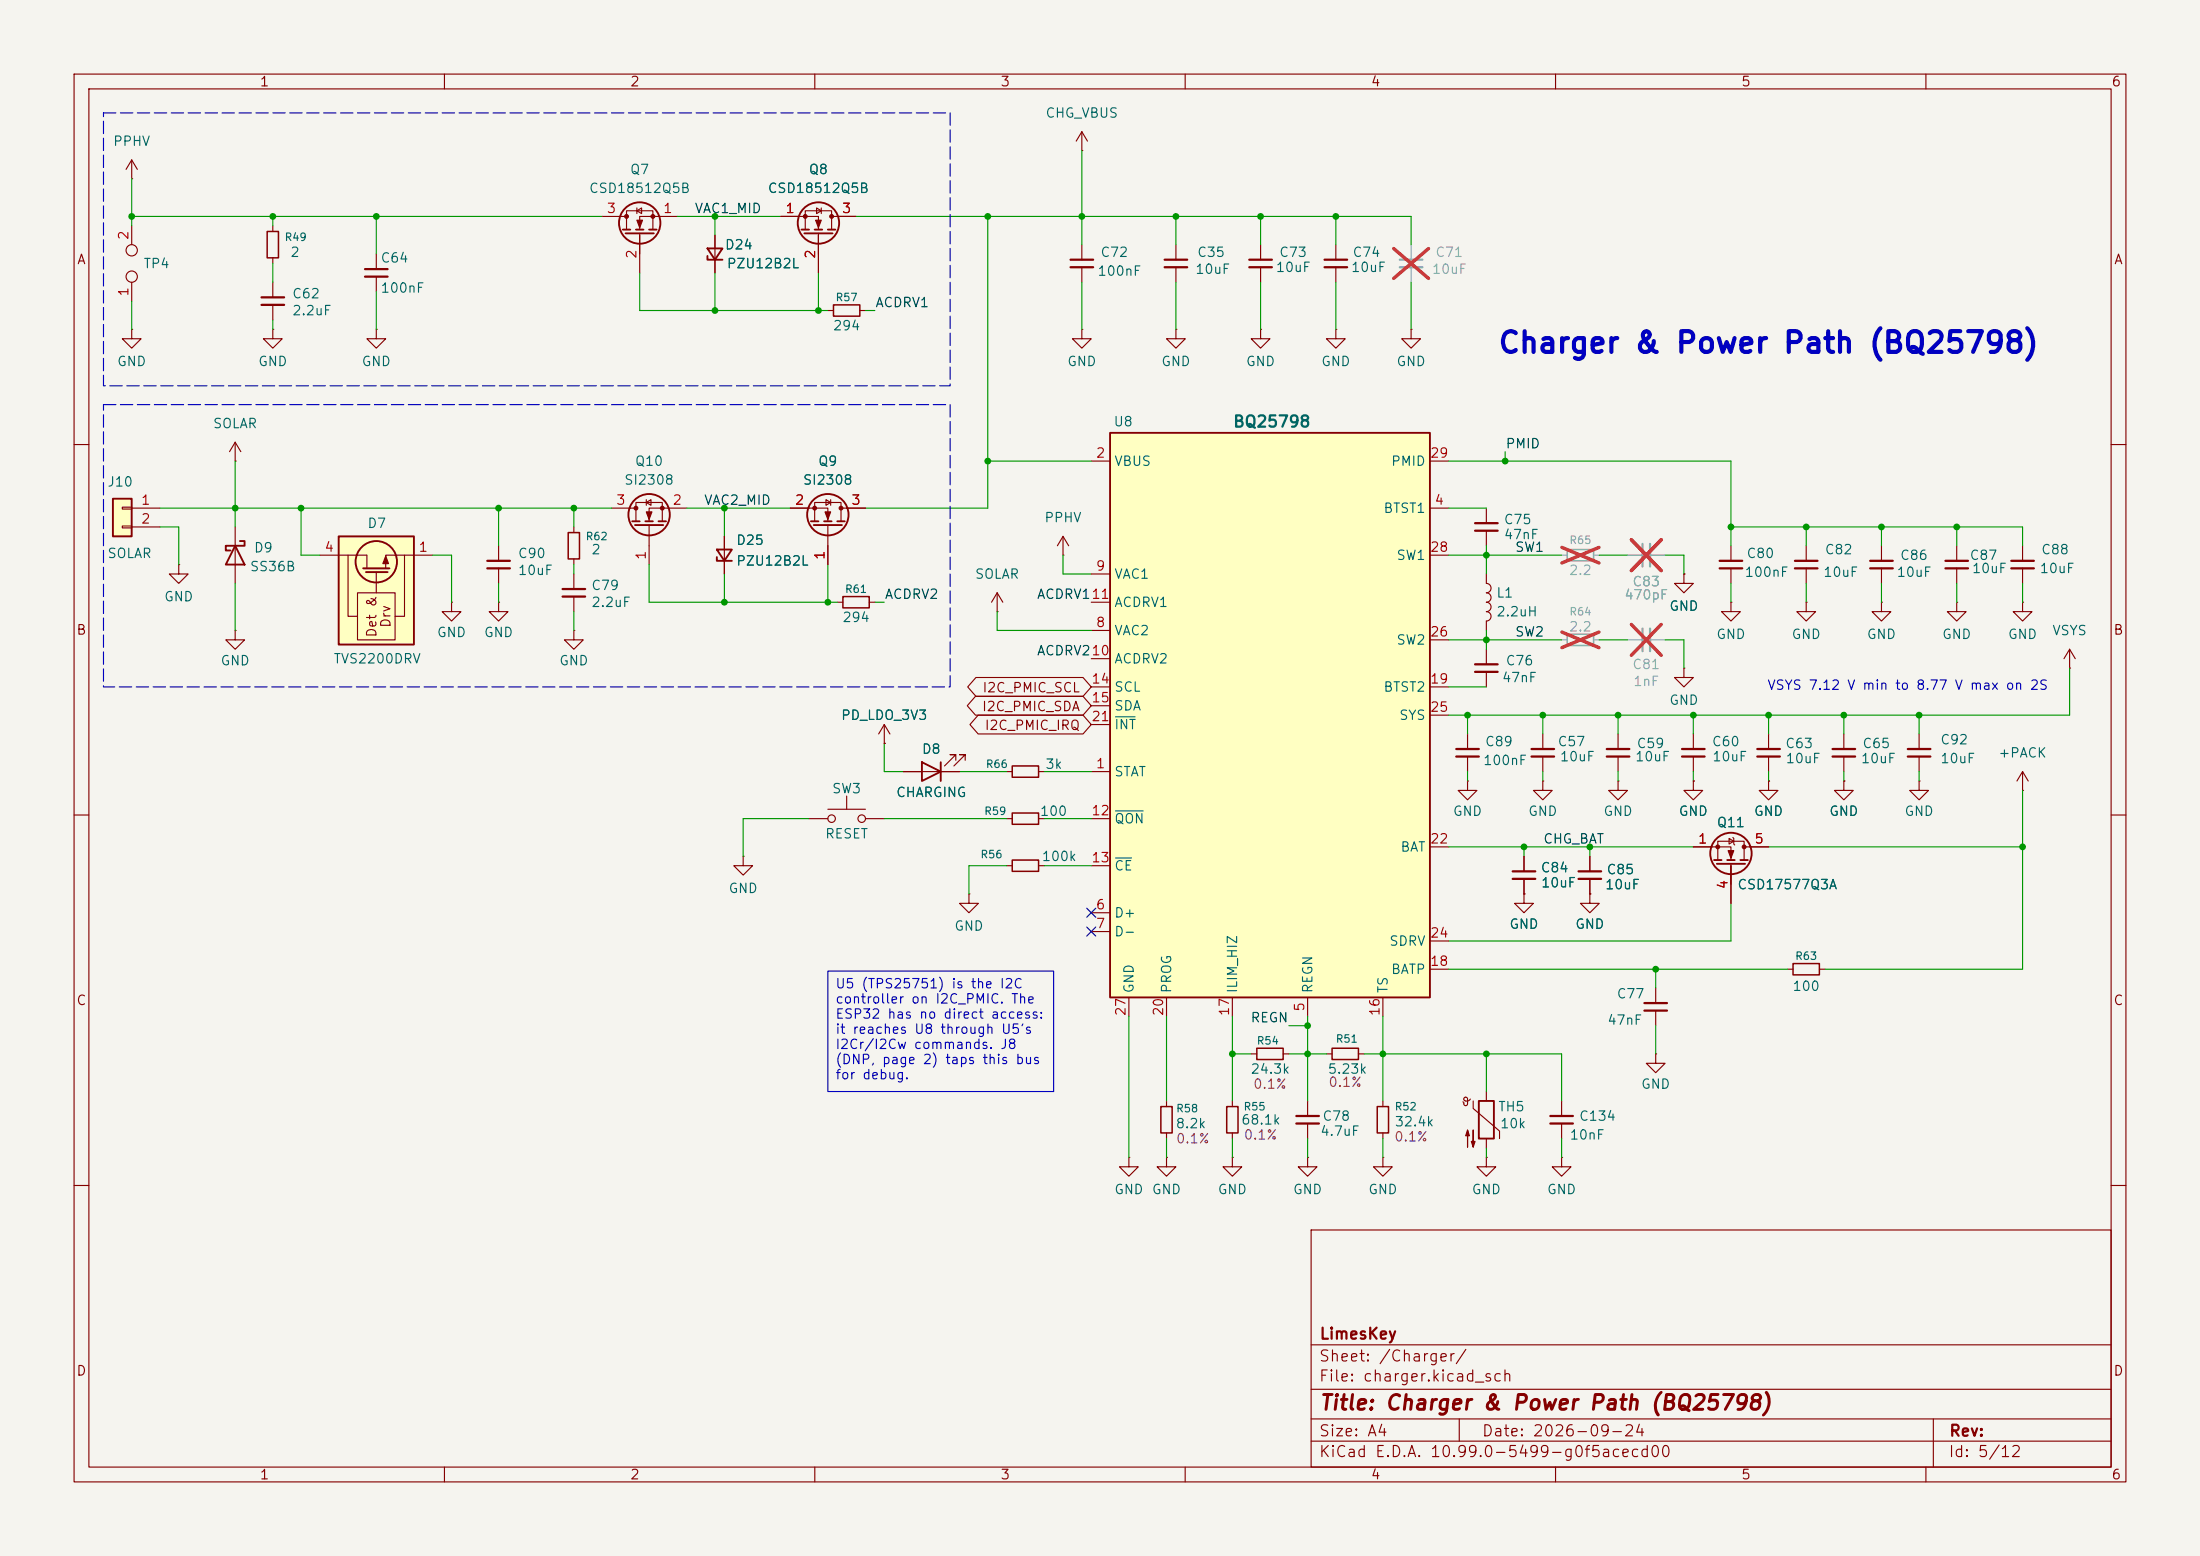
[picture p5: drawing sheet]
<svg xmlns="http://www.w3.org/2000/svg" width="297mm" height="210mm" viewBox="0 0 297 210" stroke-linecap="round" stroke-linejoin="round" font-family="sans-serif">
<path d="M0 0h297v210h-297z" fill="#f5f4ef" stroke="#f5f4ef" stroke-width=".14"/>
<g fill="none" stroke="#840000" stroke-width=".15">
<path d="M10 10h277v190h-277zM12 12h273v186h-273zM60 10v2M110 10v2M146 17.8l-.7 1.3M146 17.8l.8 1.3M146 17.8v2.5M160 10v2M210 10v2M260 10v2M146 20.3h.1M158.7 44.5v1.2h1.3l-1.3 1.3-1.2-1.3h1.2"/>
<path d="M158.7 44.5h.1M10 60h2M106.7 68.6h5.1v1.8M110 70.4v-2.6h3.5v2.6M111.5 67.4l.6 .4-.6 .4zM111.8 70.9v5.3M112.1 67.4v.8M113.5 68.6h3.3M200.7 77.5v1.2a.64 .64 0 0 1 .6 .7 .64 .64 0 0 1-.6 .6 .64 .64 0 0 1 .6 .6 .64 .64 0 0 1-.6 .7 .64 .64 0 0 1 .6 .6 .64 .64 0 0 1-.6 .7 .64 .64 0 0 1 .6 .6 .64 .64 0 0 1-.6 .6v1.3M243.8 73.7v2M243.8 76.7v2M285 60h2"/>
<path d="M113 81.3h.8M117.3 81.3h.8M198.1 99.1v2M200.7 87.6v2.1M200.7 90.7v2M208.3 99.1v2M233.7 81.3v1.3h1.2l-1.2 1.2-1.3-1.2h1.3M233.7 81.3h.1M243.8 81.3v1.3h1.3l-1.3 1.2-1.2-1.2h1.2M243.8 81.3h.1M264.2 81.3v1.3h1.2l-1.2 1.2-1.3-1.2h1.3M264.2 81.3h.1"/>
<path d="M10 110h2M135.9 116.8h.8M140.2 116.8h.8M198.1 102.1v2M208.3 105.4v1.3h1.2l-1.2 1.3-1.3-1.3h1.3M208.3 105.4h.1M208.3 102.1v2M228.6 105.4v1.3h1.3l-1.3 1.3-1.3-1.3h1.3M228.6 105.4h.1M285 110h2M214.6 120.7v1.2h1.3l-1.3 1.3-1.2-1.3h1.2M214.6 120.7h.1"/>
<path d="M157.5 156.2v1.3h1.2l-1.2 1.3-1.3-1.3h1.3M157.5 156.2h.1M186.7 148.6v.8M186.7 152.9v.8M210.8 148.6v2M210.8 151.6v2.1M223.5 142.2v1.3h1.3l-1.3 1.3-1.3-1.3h1.3M223.5 142.2h.1M10 160h2M177 166h108v32h-108zM285 160h2M60 198v2"/>
<path d="M110 198v2M160 198v2M177 194.5h108M177 191.5h108M177 187.5h108M177 181.5h108M197 191.5v3M210 198v2M260 198v2M261 191.5v6.5"/>
</g>
<path d="M113.8 80.5h3.5v1.5h-3.5zM136.7 116.1h3.5v1.5h-3.5zM185.9 149.4h1.6v3.5h-1.6z" fill="none" stroke="#840000" stroke-width=".2"/>
<path d="M189 36.1h3M189 35.1h3M221.7 84.8v3.1M222.8 84.8v3.1" fill="none" stroke="#9c9b98" stroke-width=".3"/>
<path d="M190.5 33v2.1M190.5 36.1v2M219.7 86.4h2M222.8 86.4h2" fill="none" stroke="#9c9b98" stroke-width=".15"/>
<path d="M188.1 33.5l4.8 4.1M192.9 33.5l-4.8 4.1M220.2 84.3l4.1 4.1M224.3 84.3l-4.1 4.1" fill="none" stroke="#e12e31" stroke-width=".46"/>
<path d="M242.3 76.7h3.1M242.3 75.7h3.1M199.1 89.7h3.1M199.1 90.7h3.1M196.6 101.1h3M196.6 102.1h3M206.8 101.1h3M206.8 102.1h3M209.3 150.6h3M209.3 151.6h3" fill="none" stroke="#840000" stroke-width=".3"/>
<g fill="none" stroke="#840000" stroke-width=".25">
<path d="M109.5 70.4h1M109.9 70.9h3.8M111.3 70.4h1M113 70.4h1"/>
<circle cx="111.8" cy="69.5" r="2.79"/>
</g>
<g fill="#840000" stroke="#840000" stroke-width=".15">
<path d="M111.4 69.1h.7l-.3 1z"/>
<circle cx="113.5" cy="68.6" r=".25"/>
<circle cx="110" cy="68.6" r=".25"/>
</g>
<path d="M15.2 67.3h2.6v5.1h-2.6z" fill="#ffffc2"/>
<g fill="none" stroke="#840000" stroke-width=".25">
<path d="M84.1 31h1M84.5 31.5h3.8M85.9 31h1M87.6 31h1M95.5 34.5v.6h2M95.5 33.5h2l-1 1.6zM108.2 31h1M108.6 31.5h3.8M110 31h1M111.8 31h1M15.2 67.3h2.6v5.1h-2.6zM85.3 70.4h1.1"/>
<path d="M85.7 70.9h3.8M87.1 70.4h1M88.9 70.4h1M96.8 75.2v.5h2M96.8 74.2h2l-1 1.5zM199.6 148.6h2.1v5.1h-2.1z"/>
<circle cx="86.4" cy="30.1" r="2.79"/>
<circle cx="110.5" cy="30.1" r="2.79"/>
<circle cx="87.6" cy="69.5" r="2.79"/>
</g>
<g fill="none" stroke="#840000" stroke-width=".15">
<path d="M17.8 24.1h.1M17.8 21.6l-.8 1.3M17.8 21.6l.7 1.3M17.8 21.6v2.5M17.8 30.5v2.5M17.8 38.1v2.5M50.8 34.3v2M50.8 37.3v2.1M81.3 29.2h3.3M84.6 31v-2.6h3.5v2.6M86 28.4l.6-.3v.7zM86 28.1v.7"/>
<path d="M86.4 31.5v5.3M91.4 29.2h-5v1.8M96.5 31.8v5M105.4 29.2h5.1v1.8M108.7 31v-2.6h3.6v2.6M110.2 28.1l.7 .3-.7 .4zM110.5 31.5v5.3M110.9 28.1v.7M112.3 29.2h3.3M158.7 33v2.1M158.7 36.1v2M180.3 33v2.1"/>
<path d="M180.3 36.1v2M17.8 44.5v1.2h1.2l-1.2 1.3-1.3-1.3h1.3M17.8 44.5h.1M31.7 59.7l-.7 1.3M31.7 59.7l.8 1.3M31.7 59.7v2.5M50.8 44.5v1.2h1.3l-1.3 1.3-1.3-1.3h1.3M50.8 44.5h.1M111.8 41.9h.7M116.1 41.9h.7M146 44.5v1.2h1.3l-1.3 1.3-1.2-1.3h1.2M146 44.5h.1"/>
<path d="M180.3 44.5v1.2h1.3l-1.3 1.3-1.2-1.3h1.2M180.3 44.5h.1M16.5 68.5h1.3v.2h-1.3zM16.5 71h1.3v.2h-1.3zM17.8 68.6h3.8M17.8 71.1h3.8M24.1 76.2v1.3h1.3l-1.3 1.2-1.2-1.2h1.2M24.1 76.2h.1M31.7 62.2h.1M67.3 73.7v2M67.3 76.7v2M77.5 71.1v.8"/>
<path d="M77.5 75.4v.8M77.5 77.5v2M82.5 68.6h3.4M85.9 70.4v-2.6h3.5v2.6M87.2 67.8l.7-.4v.8zM87.2 67.4v.8M87.6 70.9v5.3M92.7 68.6h-5.1v1.8M97.8 72.4v5.1M200.7 68.6v2M200.7 71.6v2.1M227.3 77.5v1.2h1.3l-1.3 1.3-1.2-1.3h1.2"/>
<path d="M227.3 77.5h.1M233.7 73.7v2M233.7 76.7v2M254 73.7v2M254 76.7v2M273 73.7v2M273 76.7v2M61 81.3v1.3h1.2l-1.2 1.2-1.3-1.2h1.3M61 81.3h.1M67.3 81.3v1.3h1.3l-1.3 1.2-1.3-1.2h1.3M67.3 81.3h.1M77.5 85.1v1.3h1.2l-1.2 1.2-1.3-1.2h1.3"/>
<path d="M77.5 85.1h.1M77.5 80.5v2.1M119.4 97.8l-.8 1.3M119.4 97.8l.7 1.3M119.4 97.8v2.5M134.6 82.6h.1M134.6 80l-.7 1.3M134.6 80l.8 1.3M134.6 80v2.6M218.4 99.1v2M227.3 90.2v1.2h1.3l-1.3 1.3-1.2-1.3h1.2M227.3 90.2h.1"/>
<path d="M228.6 99.1v2M238.8 99.1v2M248.9 99.1v2M273 81.3v1.3h1.3l-1.3 1.2-1.2-1.2h1.2M273 81.3h.1M279.4 90.2h.1M279.4 87.6l-.8 1.3M279.4 87.6l.8 1.3M279.4 87.6v2.6M100.3 115.6v1.2h1.3l-1.3 1.3-1.2-1.3h1.2M100.3 115.6h.1M109.2 110.5h2.6"/>
<path d="M111.8 109.2h5M114.3 107.4v1.8M116.8 110.5h2.6M119.4 100.3h.1M135.9 110.5h.8M140.2 110.5h.8M198.1 105.4v1.3h1.3l-1.3 1.3-1.3-1.3h1.3M198.1 105.4h.1M205.7 115.6v2M205.7 118.6v2.1M218.4 102.1v2M228.6 102.1v2"/>
<path d="M238.8 105.4v1.3h1.2l-1.2 1.3-1.3-1.3h1.3M238.8 105.4h.1M238.8 102.1v2M248.9 105.4v1.3h1.3l-1.3 1.3-1.3-1.3h1.3M248.9 105.4h.1M248.9 102.1v2M259.1 105.4v1.3h1.2l-1.2 1.3-1.3-1.3h1.3M259.1 105.4h.1M273 106.7h.1M273 104.1v2.6M273 104.1l-.7 1.3M273 104.1l.8 1.3"/>
<path d="M130.8 120.7v1.2h1.3l-1.3 1.3-1.3-1.3h1.3M130.8 120.7h.1M241.3 130.8h.8M245.6 130.8h.8M152.4 156.2v1.3h1.3l-1.3 1.3-1.3-1.3h1.3M152.4 156.2h.1M157.5 148.6v.8M157.5 152.9v.8M166.4 148.6v.8M166.4 152.9v.8M168.9 142.2h.8M173.2 142.2h.8"/>
<path d="M176.5 156.2v1.3h1.3l-1.3 1.3-1.2-1.3h1.2M176.5 156.2h.1M176.5 148.6v2M176.5 151.6v2.1M179.1 142.2h.7M183.4 142.2h.7M186.7 156.2v1.3h1.3l-1.3 1.3-1.3-1.3h1.3M186.7 156.2h.1M198.5 148.3a.45 .45 0 0 1-.5 .4 .45 .45 0 0 1-.4-.4l.2-.2 .3 .1v.9l-.2 .1h-.2l-.2-.5M198.9 148.6v1l3.5 3.1v1M200.7 156.2v1.3h1.2l-1.2 1.3-1.3-1.3h1.3M200.7 156.2h.1"/>
<path d="M200.7 147.3v1.3M200.7 153.7v1.2"/>
<circle cx="17.8" cy="33.8" r=".76"/>
<circle cx="17.8" cy="37.3" r=".76"/>
<circle cx="112.3" cy="110.5" r=".51"/>
<circle cx="116.3" cy="110.5" r=".51"/>
</g>
<g fill="none" stroke="#840000" stroke-width=".3">
<path d="M49.3 36.3h3M49.3 37.3h3M157.2 36.1h3.1M157.2 35.1h3.1M178.8 36.1h3.1M178.8 35.1h3.1M65.8 75.7h3M65.8 76.7h3M75.9 79.5h3.1M199.1 70.6h3.1M199.1 71.6h3.1M232.2 75.7h3"/>
<path d="M232.2 76.7h3M252.5 75.7h3M252.5 76.7h3M271.5 75.7h3.1M271.5 76.7h3.1M75.9 80.5h3.1M204.2 118.6h3.1M204.2 117.6h3.1M216.9 102.1h3.1M216.9 101.1h3.1M227.1 102.1h3M227.1 101.1h3"/>
<path d="M237.2 102.1h3.1M237.2 101.1h3.1M247.4 102.1h3M247.4 101.1h3M175 151.6h3.1M175 150.6h3.1"/>
</g>
<path d="M112.5 41.1h3.6v1.6h-3.6zM76.7 71.9h1.5v3.5h-1.5zM136.7 109.7h3.5v1.6h-3.5zM242.1 130h3.5v1.6h-3.5zM156.7 149.4h1.5v3.5h-1.5zM165.6 149.4h1.5v3.5h-1.5zM169.7 141.5h3.5v1.5h-3.5zM179.8 141.5h3.6v1.5h-3.6z" fill="none" stroke="#840000" stroke-width=".2"/>
<g fill="#840000" stroke="#840000" stroke-width=".15">
<path d="M110.1 29.7h.8l-.4 1z"/>
<path d="M198.1 152.5l.3 .8h-.5l.2-.8v2.3z"/>
<path d="M198.9 152.5v2.3l-.3-.7h.5l-.2 .7z"/>
<path d="M87.2 69.1h.8l-.4 1z"/>
<path d="M86 29.7h.7l-.3 1z"/>
<circle cx="112.3" cy="29.2" r=".25"/>
<circle cx="108.7" cy="29.2" r=".25"/>
<circle cx="85.9" cy="68.6" r=".25"/>
<circle cx="89.4" cy="68.6" r=".25"/>
<circle cx="84.6" cy="29.2" r=".25"/>
<circle cx="88.1" cy="29.2" r=".25"/>
</g>
<path d="M149.9 58.4h43.1v76.2h-43.1z" fill="#ffffc2"/>
<path d="M149.9 58.4h43.1v76.2h-43.1z" fill="none" stroke="#840000" stroke-width=".25"/>
<g fill="none" stroke="#840000" stroke-width=".15">
<path d="M170.2 33v2.1M170.2 36.1v2M170.2 44.5v1.2h1.2l-1.2 1.3-1.3-1.3h1.3M170.2 44.5h.1M190.5 44.5v1.2h1.3l-1.3 1.3-1.3-1.3h1.3M190.5 44.5h.1M147.3 62.2h2.6M147.3 77.5h2.6M193 62.2h2.6M193 68.6h2.6M193 74.9h2.6M147.3 85.1h2.6"/>
<path d="M147.3 88.9h2.6M147.3 81.3h2.6M147.3 92.7h2.6M147.3 95.3h2.6M147.3 97.8h2.6M193 92.7h2.6M193 96.5h2.6M193 86.4h2.6M147.3 104.1h2.6M147.3 110.5h2.6M147.3 116.8h2.6M193 114.3h2.6"/>
<path d="M147.3 123.2h2.6M147.3 125.7h2.6M152.4 134.6v2.6M157.5 134.6v2.6M166.4 134.6v2.6M176.5 134.6v2.6M186.7 134.6v2.6M193 130.8h2.6M193 127h2.6"/>
</g>
<path d="M150.6 96.7h2.6M150.6 109.4h3.7M150.6 115.8h2.2" fill="none" stroke="#006464" stroke-width=".15"/>
<path d="M168.7 36.1h3M168.7 35.1h3" fill="none" stroke="#840000" stroke-width=".3"/>
<path d="M45.7 72.4h10.2v14.6h-10.2z" fill="#ffffc2"/>
<g fill="none" stroke="#840000" stroke-width=".25">
<path d="M31.7 73.7l1.3 2.5h-2.5zM32.4 73h.6v.7h-2.5v.6h.6M45.7 72.4h10.2v14.6h-10.2zM49 76.7h3.6M49.4 77.2h2.9M124.5 102.9l2.5 1.2-2.5 1.3zM127 102.9v2.5M231.4 116.1h1M231.8 116.6h3.8M233.2 116.1h1M234.9 116.1h1.1"/>
<circle cx="50.8" cy="75.8" r="2.79"/>
<circle cx="233.7" cy="115.2" r="2.79"/>
</g>
<g fill="none" stroke="#840000" stroke-width=".15">
<path d="M36.8 30.5v.7M36.8 34.8v.8M36.8 38.1v2M96.5 31.8v1.7M96.5 35.1v1.7M105.4 29.2h2.5M110.5 31.8v5M113 29.2h2.6M146 33v2.1M146 36.1v2M36.8 44.5v1.2h1.3l-1.3 1.3-1.2-1.3h1.2M36.8 44.5h.1"/>
<path d="M36.8 41.1v2.1M31.7 71.1v7.6M43.2 74.9h6.3v1.8M47 74.9v8.3h1.3M50.8 77.2v2.8M54.6 74.9v8.3h-1.3M58.4 74.9h-6.3v1.8M97.8 72.4v1.8M97.8 75.7v1.8M106.7 68.6h2.5M111.8 73.7v2.5M114.3 68.6h2.5"/>
<path d="M143.5 74.9h.1M143.5 72.4l-.8 1.3M143.5 72.4l.8 1.3M143.5 72.4v2.5M227.3 77.5h.1M264.2 73.7v2M264.2 76.7v2M31.7 85.1v1.3h1.3l-1.3 1.2-1.2-1.2h1.2M31.7 85.1h.1M48.3 80h5v6.4h-5zM131.7 94h14.5l1.1 1.3-1.1 1.2h-14.5l-1.1-1.2zM131.8 91.4h14.4l1.1 1.3-1.1 1.3h-14.4l-1.2-1.3z"/>
<path d="M132.1 96.5h14.1l1.1 1.3-1.1 1.3h-14.1l-1.2-1.3zM254 81.3v1.3h1.3l-1.3 1.2-1.3-1.2h1.3M254 81.3h.1M259.1 99.1v2M119.4 100.3h.1M121.9 104.1h7.6M129 102.6v-.7h-.7h.7l-1.5 1.5M130.3 102.6v-.7h-.8h.8l-1.5 1.5M135.9 104.1h.8M140.2 104.1h.8M205.7 115.6v2M205.7 118.6v2.1"/>
<path d="M214.6 115.6v2M214.6 118.6v2.1M218.4 105.4v1.3h1.3l-1.3 1.3-1.2-1.3h1.2M218.4 105.4h.1M228.6 114.3h5.1v1.8M228.6 105.4h.1M231.9 116.1v-2.6h3.6v2.6M233.4 113.2l.7 .3-.7 .4zM233.7 116.6v5.3M233.9 113l.2 .2v.7l.1 .1M235.5 114.3h3.3M238.8 105.4h.1"/>
<path d="M248.9 105.4h.1M259.1 102.1v2M205.7 120.7v1.2h1.3l-1.3 1.3-1.2-1.3h1.2M205.7 120.7h.1M214.6 120.7h.1M223.5 133.4v2M223.5 136.4v2M166.4 156.2v1.3h1.2l-1.2 1.3-1.3-1.3h1.3M166.4 156.2h.1M210.8 156.2v1.3h1.3l-1.3 1.3-1.3-1.3h1.3M210.8 156.2h.1"/>
</g>
<g fill="#840000" stroke="#840000" stroke-width=".15">
<path d="M52.1 75.1l.4 1h-.8z"/>
<path d="M233.3 114.8h.8l-.4 1z"/>
<circle cx="235.5" cy="114.3" r=".25"/>
<circle cx="231.9" cy="114.3" r=".25"/>
</g>
<path d="M211.6 74.2h3.5v1.5h-3.5zM211.6 85.6h3.5v1.5h-3.5z" fill="none" stroke="#9c9b98" stroke-width=".2"/>
<path d="M210.8 74.9h.8M215.1 74.9h.8M219.7 74.9h2M222.8 74.9h2M210.8 86.4h.8M215.1 86.4h.8" fill="none" stroke="#9c9b98" stroke-width=".15"/>
<path d="M210.9 73.9l5 2.1M215.9 73.9l-5 2.1M220.2 72.8l4.1 4.2M224.3 72.8l-4.1 4.2M210.9 85.3l5 2.1M215.9 85.3l-5 2.1" fill="none" stroke="#e12e31" stroke-width=".46"/>
<path d="M144.5 36.1h3.1M144.5 35.1h3.1M35.3 40.1h3.1M35.3 41.1h3.1M262.6 76.7h3.1M262.6 75.7h3.1M213.1 118.6h3.1M213.1 117.6h3.1M257.6 101.1h3M257.6 102.1h3M222 135.4h3M222 136.4h3" fill="none" stroke="#840000" stroke-width=".3"/>
<path d="M221.7 73.4v3.1M222.8 73.4v3.1" fill="none" stroke="#9c9b98" stroke-width=".3"/>
<path d="M36.1 31.2h1.5v3.6h-1.5zM136.7 103.4h3.5v1.5h-3.5z" fill="none" stroke="#840000" stroke-width=".2"/>
<g fill="none" stroke="#009600" stroke-width=".15">
<path d="M17.8 29.2h63.5M17.8 24.1v6.4M36.8 29.2v1.3M36.8 35.6v2.5M50.8 29.2v5.1M50.8 39.4v5.1M86.4 36.8v5.1h25.4M91.4 29.2h14M96.5 29.2v2.6M96.5 36.8v5.1M110.5 36.8v5.1M115.6 29.2h74.9v3.8"/>
<path d="M133.3 29.2v39.4h-16.5M146 20.3v12.7M146 38.1v6.4M158.7 29.2v3.8M158.7 38.1v6.4M170.2 29.2v3.8M170.2 38.1v6.4M180.3 29.2v3.8M180.3 38.1v6.4M190.5 38.1v6.4M17.8 40.6v3.9M36.8 43.2v1.3"/>
<path d="M116.8 41.9h1.3M21.6 68.6h60.9M21.6 71.1h2.5v5.1M31.7 62.2v8.9M31.7 78.7v6.4M40.6 68.6v6.3h2.6M58.4 74.9h2.6v6.4M67.3 68.6v5.1M67.3 78.7v2.6M77.5 68.6v2.5M77.5 76.2v1.3M87.6 76.2v5.1h25.4"/>
<path d="M92.7 68.6h14M97.8 68.6v3.8M97.8 77.5v3.8M111.8 76.2v5.1M133.3 62.2h14M143.5 74.9v2.6h3.8M195.6 62.2h38.1v11.5M195.6 68.6h5.1M195.6 74.9h15.2M200.7 73.7v3.8M203.2 61v1.2M215.9 74.9h3.8"/>
<path d="M224.8 74.9h2.5v2.6M233.7 71.1h39.3v2.6M233.7 78.7v2.6M243.8 71.1v2.6M243.8 78.7v2.6M254 71.1v2.6M254 78.7v2.6M264.2 71.1v2.6M264.2 78.7v2.6M273 78.7v2.6M77.5 82.6v2.5M118.1 81.3h1.3"/>
<path d="M134.6 82.6v2.5h12.7M195.6 86.4h15.2M195.6 92.7h5.1M198.1 96.5v2.6M200.7 85.1v2.5M208.3 96.5v2.6M215.9 86.4h3.8M218.4 96.5v2.6M224.8 86.4h2.5v3.8M228.6 96.5v2.6M238.8 96.5v2.6M248.9 96.5v2.6"/>
<path d="M259.1 96.5v2.6M279.4 90.2v6.3h-83.8M109.2 110.5h-8.9v5.1M119.4 110.5h16.5M119.4 100.3v3.8h2.5M129.5 104.1h6.4M135.9 116.8h-5.1v3.9M141 110.5h6.3M141 116.8h6.3M141 104.1h6.3M195.6 114.3h33M198.1 104.1v1.3"/>
<path d="M205.7 114.3v1.3M208.3 104.1v1.3M214.6 114.3v1.3M218.4 104.1v1.3M228.6 104.1v1.3M238.8 114.3h34.2M238.8 104.1v1.3M248.9 104.1v1.3M259.1 104.1v1.3M273 106.7v24.1h-26.6M152.4 137.2v19M157.5 137.2v11.4"/>
<path d="M166.4 137.2v11.4M174 138.4h2.5M176.5 137.2v11.4M186.7 137.2v11.4M195.6 130.8h45.7M223.5 130.8v2.6M223.5 138.4v3.8M233.7 121.9v5.1h-38.1M157.5 153.7v2.5M166.4 153.7v2.5M166.4 142.2h2.5M174 142.2h5.1"/>
<path d="M176.5 153.7v2.5M184.1 142.2h26.7v6.4M186.7 153.7v2.5M200.7 142.2v5.1M200.7 154.9v1.3M210.8 153.7v2.5"/>
</g>
<path d="M146.7 122.6l1.2 1.2M146.7 125.1l1.2 1.2M147.9 122.6l-1.2 1.2M147.9 125.1l-1.2 1.2" fill="none" stroke="#000084" stroke-width=".15"/>
<path d="M111.8 131.1h30.4v16.2h-30.4z" fill="none" stroke="#0000c2" stroke-width=".15"/>
<path d="M14 15.2h114.3v36.9h-114.3zM14 54.6h114.3v38.1h-114.3z" fill="none" stroke="#0000c2" stroke-width=".15" stroke-dasharray="1.7 .6"/>
<g fill="#009600">
<circle cx="50.8" cy="29.2" r=".46"/>
<circle cx="31.7" cy="68.6" r=".46"/>
<circle cx="133.3" cy="29.2" r=".46"/>
<circle cx="96.5" cy="29.2" r=".46"/>
<circle cx="133.3" cy="62.2" r=".46"/>
<circle cx="110.5" cy="41.9" r=".46"/>
<circle cx="96.5" cy="41.9" r=".46"/>
<circle cx="67.3" cy="68.6" r=".46"/>
<circle cx="111.8" cy="81.3" r=".46"/>
<circle cx="97.8" cy="68.6" r=".46"/>
<circle cx="17.8" cy="29.2" r=".46"/>
<circle cx="36.8" cy="29.2" r=".46"/>
<circle cx="40.6" cy="68.6" r=".46"/>
<circle cx="77.5" cy="68.6" r=".46"/>
<circle cx="97.8" cy="81.3" r=".46"/>
<circle cx="146" cy="29.2" r=".46"/>
<circle cx="200.7" cy="142.2" r=".46"/>
<circle cx="218.4" cy="96.5" r=".46"/>
<circle cx="214.6" cy="114.3" r=".46"/>
<circle cx="205.7" cy="114.3" r=".46"/>
<circle cx="198.1" cy="96.5" r=".46"/>
<circle cx="200.7" cy="86.4" r=".46"/>
<circle cx="200.7" cy="74.9" r=".46"/>
<circle cx="158.7" cy="29.2" r=".46"/>
<circle cx="166.4" cy="142.2" r=".46"/>
<circle cx="170.2" cy="29.2" r=".46"/>
<circle cx="176.5" cy="138.4" r=".46"/>
<circle cx="180.3" cy="29.2" r=".46"/>
<circle cx="203.2" cy="62.2" r=".46"/>
<circle cx="223.5" cy="130.8" r=".46"/>
<circle cx="228.6" cy="96.5" r=".46"/>
<circle cx="233.7" cy="71.1" r=".46"/>
<circle cx="243.8" cy="71.1" r=".46"/>
<circle cx="264.2" cy="71.1" r=".46"/>
<circle cx="186.7" cy="142.2" r=".46"/>
<circle cx="176.5" cy="142.2" r=".46"/>
<circle cx="208.3" cy="96.5" r=".46"/>
<circle cx="238.8" cy="96.5" r=".46"/>
<circle cx="248.9" cy="96.5" r=".46"/>
<circle cx="254" cy="71.1" r=".46"/>
<circle cx="259.1" cy="96.5" r=".46"/>
<circle cx="273" cy="114.3" r=".46"/>
</g>
<text font-size="2.8" fill="#0000c2" x="202.1" y="48.3">Charger &amp; Power Path (BQ25798)</text>
<text font-size="2" fill="#840000" x="178" y="190.8">Title: Charger &amp; Power Path (BQ25798)</text>
<text font-size="1.5" fill="#006464" x="166.4" y="58">BQ25798</text>
<g font-size="1.5" fill="#840000">
<text x="178" y="184.1">Sheet: /Charger/</text>
<text x="178" y="181.1">LimesKey</text>
<text x="178" y="186.8">File: charger.kicad_sch</text>
<text x="178" y="197">KiCad E.D.A. 10.99.0-5499-g0f5acecd00</text>
<text x="178" y="194.2">Size: A4</text>
<text x="200" y="194.2">Date: 2026-09-24</text>
<text x="263" y="197">Id: 5/12</text>
<text x="263" y="194.2">Rev:</text>
</g>
<g font-size="1.3" fill="#840000">
<text x="35" y="12">1</text>
<text x="85" y="12">2</text>
<text x="135" y="12">3</text>
<text x="185" y="12">4</text>
<text x="235" y="12">5</text>
<text x="285" y="12">6</text>
<text x="10.3" y="36">A</text>
<text x="285.3" y="36">A</text>
<text x="10.2" y="86">B</text>
<text x="51.1" y="86.1" transform="rotate(-90 51.1 86.1)">Det &amp;</text>
<text x="53" y="84.8" transform="rotate(-90 53 84.8)">Drv</text>
<text x="285.2" y="86">B</text>
<text x="132.5" y="93.8">I2C_PMIC_SCL</text>
<text x="132.5" y="96.3">I2C_PMIC_SDA</text>
<text x="132.8" y="98.8">I2C_PMIC_IRQ</text>
<text x="10.2" y="136">C</text>
<text x="285.2" y="136">C</text>
<text x="10.2" y="186">D</text>
<text x="285.2" y="186">D</text>
<text x="35" y="200">1</text>
<text x="85" y="200">2</text>
<text x="135" y="200">3</text>
<text x="185" y="200">4</text>
<text x="235" y="200">5</text>
<text x="285" y="200">6</text>
</g>
<g font-size="1.3" fill="#006464">
<text x="141.1" y="16.2">CHG_VBUS</text>
<text x="15.2" y="20">PPHV</text>
<text x="85" y="23.8">Q7</text>
<text x="109.1" y="23.8">Q8</text>
<text x="79.4" y="26.4">CSD18512Q5B</text>
<text x="103.6" y="26.4">CSD18512Q5B</text>
<text x="39.1" y="35">2</text>
<text x="51.3" y="35.8">C64</text>
<text x="97.8" y="34">D24</text>
<text x="148.5" y="35">C72</text>
<text x="161.5" y="35">C35</text>
<text x="172.6" y="35">C73</text>
<text x="182.5" y="35">C74</text>
<text x="19.3" y="36.5">TP4</text>
<text x="39.4" y="40.6">C62</text>
<text x="51.3" y="39.8">100nF</text>
<text x="98" y="36.5">PZU12B2L</text>
<text x="148.1" y="37.5">100nF</text>
<text x="161.3" y="37.3">10uF</text>
<text x="172.1" y="37">10uF</text>
<text x="182.3" y="37">10uF</text>
<text x="39.4" y="42.9">2.2uF</text>
<text x="112.4" y="44.9">294</text>
<text x="15.7" y="49.7">GND</text>
<text x="34.8" y="49.7">GND</text>
<text x="48.7" y="49.7">GND</text>
<text x="144" y="49.7">GND</text>
<text x="156.7" y="49.7">GND</text>
<text x="168.1" y="49.7">GND</text>
<text x="178.3" y="49.7">GND</text>
<text x="188.4" y="49.7">GND</text>
<text x="28.7" y="58.1">SOLAR</text>
<text x="150.2" y="57.9">U8</text>
<text x="14.4" y="66">J10</text>
<text x="84.2" y="65.7">SI2308</text>
<text x="85.6" y="63.2">Q10</text>
<text x="108.3" y="65.7">SI2308</text>
<text x="110.4" y="63.2">Q9</text>
<text x="150.3" y="63.2">VBUS</text>
<text x="187.7" y="63.2">PMID</text>
<text x="49.5" y="71.6">D7</text>
<text x="140.9" y="70.8">PPHV</text>
<text x="186.7" y="69.5">BTST1</text>
<text x="202.9" y="71.1">C75</text>
<text x="14.4" y="75.6">SOLAR</text>
<text x="33.6" y="77.4">SS36B</text>
<text x="34.2" y="74.9">D9</text>
<text x="69.8" y="75.6">C90</text>
<text x="69.8" y="77.9">10uF</text>
<text x="79.7" y="75.1">2</text>
<text x="99.3" y="73.9">D25</text>
<text x="99.3" y="76.7">PZU12B2L</text>
<text x="188.4" y="75.9">SW1</text>
<text x="202.9" y="73.1">47nF</text>
<text x="235.7" y="75.6">C80</text>
<text x="246.3" y="75.1">C82</text>
<text x="256.4" y="75.9">C86</text>
<text x="265.8" y="75.9">C87</text>
<text x="266.1" y="77.7">10uF</text>
<text x="275.3" y="77.7">10uF</text>
<text x="275.5" y="75.1">C88</text>
<text x="22.1" y="81.5">GND</text>
<text x="79.7" y="80">C79</text>
<text x="79.7" y="82.2">2.2uF</text>
<text x="131.5" y="78.4">SOLAR</text>
<text x="150.3" y="78.4">VAC1</text>
<text x="150.3" y="82.2">ACDRV1</text>
<text x="201.9" y="81">L1</text>
<text x="201.9" y="83.5">2.2uH</text>
<text x="225.3" y="82.8">GND</text>
<text x="235.4" y="78.2">100nF</text>
<text x="246.1" y="78.2">10uF</text>
<text x="256" y="78.2">10uF</text>
<text x="44.9" y="89.9">TVS2200DRV</text>
<text x="58.9" y="86.3">GND</text>
<text x="65.2" y="86.3">GND</text>
<text x="113.6" y="84.3">294</text>
<text x="150.3" y="86.1">VAC2</text>
<text x="150.3" y="89.9">ACDRV2</text>
<text x="188.4" y="87.3">SW2</text>
<text x="231.6" y="86.6">GND</text>
<text x="241.8" y="86.6">GND</text>
<text x="251.9" y="86.6">GND</text>
<text x="262.1" y="86.6">GND</text>
<text x="271" y="86.6">GND</text>
<text x="277" y="86.1">VSYS</text>
<text x="29.7" y="90.1">GND</text>
<text x="75.4" y="90.1">GND</text>
<text x="150.3" y="93.7">SCL</text>
<text x="186.7" y="93.7">BTST2</text>
<text x="202.7" y="92.4">47nF</text>
<text x="203.2" y="90.1">C76</text>
<text x="225.3" y="95.5">GND</text>
<text x="113.4" y="97.5">PD_LDO_3V3</text>
<text x="150.3" y="96.2">SDA</text>
<text x="150.3" y="98.8">INT</text>
<text x="188.8" y="97.5">SYS</text>
<text x="200.4" y="101">C89</text>
<text x="210.2" y="101">C57</text>
<text x="220.9" y="101.3">C59</text>
<text x="231" y="101">C60</text>
<text x="240.9" y="101.3">C63</text>
<text x="251.3" y="101.3">C65</text>
<text x="261.9" y="100.8">C92</text>
<text x="112.2" y="107.4">SW3</text>
<text x="120.9" y="107.9">CHARGING</text>
<text x="124.4" y="102.1">D8</text>
<text x="141" y="104.1">3k</text>
<text x="150.3" y="105.1">STAT</text>
<text x="200.1" y="103.6">100nF</text>
<text x="210.5" y="103.1">10uF</text>
<text x="220.7" y="103.1">10uF</text>
<text x="231.1" y="103.1">10uF</text>
<text x="241" y="103.3">10uF</text>
<text x="251.1" y="103.3">10uF</text>
<text x="261.9" y="103.3">10uF</text>
<text x="269.7" y="102.6">+PACK</text>
<text x="111.3" y="113.5">RESET</text>
<text x="140.3" y="110.4">100</text>
<text x="150.3" y="111.5">QON</text>
<text x="196.1" y="110.4">GND</text>
<text x="206.2" y="110.4">GND</text>
<text x="216.4" y="110.4">GND</text>
<text x="226.5" y="110.4">GND</text>
<text x="231.7" y="112">Q11</text>
<text x="236.7" y="110.4">GND</text>
<text x="246.9" y="110.4">GND</text>
<text x="257" y="110.4">GND</text>
<text x="140.5" y="116.5">100k</text>
<text x="150.3" y="117.8">CE</text>
<text x="189" y="115.3">BAT</text>
<text x="207.9" y="118.1">C84</text>
<text x="216.8" y="118.3">C85</text>
<text x="98.3" y="120.9">GND</text>
<text x="128.7" y="125.9">GND</text>
<text x="150.3" y="124.2">D+</text>
<text x="203.7" y="125.7">GND</text>
<text x="208" y="120.1">10uF</text>
<text x="212.6" y="125.7">GND</text>
<text x="216.6" y="120.3">10uF</text>
<text x="234.5" y="120.3">CSD17577Q3A</text>
<text x="150.3" y="126.7">D-</text>
<text x="187.5" y="128">SDRV</text>
<text x="187.7" y="131.8">BATP</text>
<text x="153.4" y="134.1" transform="rotate(-90 153.4 134.1)">GND</text>
<text x="158.4" y="134.1" transform="rotate(-90 158.4 134.1)">PROG</text>
<text x="167.3" y="134.1" transform="rotate(-90 167.3 134.1)">ILIM_HIZ</text>
<text x="177.5" y="134.1" transform="rotate(-90 177.5 134.1)">REGN</text>
<text x="187.7" y="134.1" transform="rotate(-90 187.7 134.1)">TS</text>
<text x="218.2" y="135.1">C77</text>
<text x="241.9" y="134.1">100</text>
<text x="216.9" y="138.6">47nF</text>
<text x="168.7" y="145.2">24.3k</text>
<text x="179.2" y="145.2">5.23k</text>
<text x="221.5" y="147.3">GND</text>
<text x="158.6" y="152.6">8.2k</text>
<text x="167.5" y="152.1">68.1k</text>
<text x="178.1" y="153.6">4.7uF</text>
<text x="178.4" y="151.6">C78</text>
<text x="188.2" y="152.3">32.4k</text>
<text x="202.2" y="150.3">TH5</text>
<text x="202.4" y="152.6">10k</text>
<text x="211.8" y="154.1">10nF</text>
<text x="213.1" y="151.6">C134</text>
<text x="150.3" y="161.5">GND</text>
<text x="155.4" y="161.5">GND</text>
<text x="164.3" y="161.5">GND</text>
<text x="174.5" y="161.5">GND</text>
<text x="184.6" y="161.5">GND</text>
<text x="198.6" y="161.5">GND</text>
<text x="208.8" y="161.5">GND</text>
</g>
<g font-size="1.3" fill="#a90000">
<text x="81.8" y="29.1">3</text>
<text x="89.4" y="29.1">1</text>
<text x="105.9" y="29.1">1</text>
<text x="113.6" y="29.1">3</text>
<text x="17.6" y="32.5" transform="rotate(-90 17.6 32.5)">2</text>
<text x="86.2" y="35" transform="rotate(-90 86.2 35)">2</text>
<text x="110.4" y="35" transform="rotate(-90 110.4 35)">2</text>
<text x="17.6" y="40.1" transform="rotate(-90 17.6 40.1)">1</text>
<text x="147.9" y="62.1">2</text>
<text x="193" y="62.1">29</text>
<text x="19" y="68.4">1</text>
<text x="19" y="71">2</text>
<text x="83.1" y="68.4">3</text>
<text x="90.7" y="68.4">2</text>
<text x="107.2" y="68.4">2</text>
<text x="114.8" y="68.4">3</text>
<text x="193.6" y="68.4">4</text>
<text x="43.7" y="74.8">4</text>
<text x="56.4" y="74.8">1</text>
<text x="87.5" y="75.7" transform="rotate(-90 87.5 75.7)">1</text>
<text x="111.6" y="75.7" transform="rotate(-90 111.6 75.7)">1</text>
<text x="147.9" y="77.3">9</text>
<text x="193" y="74.8">28</text>
<text x="147.9" y="85">8</text>
<text x="193" y="86.2">26</text>
<text x="147.3" y="92.6">14</text>
<text x="147.3" y="95.1">15</text>
<text x="193" y="92.6">19</text>
<text x="147.3" y="97.7">21</text>
<text x="193" y="96.4">25</text>
<text x="147.9" y="104">1</text>
<text x="147.3" y="110.4">12</text>
<text x="147.3" y="116.7">13</text>
<text x="193" y="114.2">22</text>
<text x="229.1" y="114.2">1</text>
<text x="236.8" y="114.2">5</text>
<text x="147.9" y="123.1">6</text>
<text x="147.9" y="125.6">7</text>
<text x="233.5" y="120.1" transform="rotate(-90 233.5 120.1)">4</text>
<text x="193" y="130.7">18</text>
<text x="193" y="126.9">24</text>
<text x="152.3" y="137.2" transform="rotate(-90 152.3 137.2)">27</text>
<text x="157.3" y="137.2" transform="rotate(-90 157.3 137.2)">20</text>
<text x="166.2" y="137.2" transform="rotate(-90 166.2 137.2)">17</text>
<text x="176.4" y="136.6" transform="rotate(-90 176.4 136.6)">5</text>
<text x="186.6" y="137.2" transform="rotate(-90 186.6 137.2)">16</text>
</g>
<g font-size="1.3" fill="#0f0f0f">
<text x="93.7" y="29.1">VAC1_MID</text>
<text x="118.1" y="41.8">ACDRV1</text>
<text x="203.2" y="60.8">PMID</text>
<text x="95" y="68.5">VAC2_MID</text>
<text x="204.4" y="74.8">SW1</text>
<text x="119.4" y="81.2">ACDRV2</text>
<text x="139.9" y="81.2">ACDRV111</text>
<text x="139.9" y="88.8">ACDRV210</text>
<text x="204.4" y="86.2">SW2</text>
<text x="208.3" y="114.2">CHG_BAT</text>
<text x="168.7" y="138.3">REGN</text>
</g>
<g font-size="1.3" fill="#939391">
<text x="193.7" y="35">C71</text>
<text x="193.2" y="37.3">10uF</text>
<text x="211.7" y="77.9">2.2</text>
<text x="219.2" y="81.2">470pF</text>
<text x="220.3" y="79.4">C83</text>
<text x="211.7" y="85.5">2.2</text>
<text x="220.3" y="90.6">C81</text>
<text x="220.4" y="92.9">1nF</text>
</g>
<g font-size="1.3" fill="#0000c2">
<text x="238.5" y="93.4">VSYS 7.12 V min to 8.77 V max on 2S</text>
<text x="112.7" y="133.7">U5 (TPS25751) is the I2C</text>
<text x="112.7" y="135.8">controller on I2C_PMIC. The</text>
<text x="112.7" y="137.8">ESP32 has no direct access:</text>
<text x="112.7" y="139.9">it reaches U8 through U5's</text>
<text x="112.7" y="141.9">I2Cr/I2Cw commands. J8</text>
<text x="112.7" y="143.9">(DNP, page 2) taps this bus</text>
<text x="112.7" y="146">for debug.</text>
</g>
<g font-size="1.3" fill="#840084">
<text x="169.1" y="147.3">0.1%</text>
<text x="179.2" y="147">0.1%</text>
<text x="158.7" y="154.6">0.1%</text>
<text x="167.8" y="154.1">0.1%</text>
<text x="188.1" y="154.4">0.1%</text>
</g>
<g font-size="1" fill="#006464">
<text x="38.3" y="32.8">R49</text>
<text x="112.7" y="40.9">R57</text>
<text x="79" y="73.2">R62</text>
<text x="114" y="80.3">R61</text>
<text x="133" y="103.9">R66</text>
<text x="132.8" y="110.2">R59</text>
<text x="132.3" y="116.1">R56</text>
<text x="242.3" y="129.8">R63</text>
<text x="169.6" y="141.2">R54</text>
<text x="180.2" y="141">R51</text>
<text x="158.7" y="150.4">R58</text>
<text x="167.8" y="150.1">R55</text>
<text x="188.2" y="150.1">R52</text>
</g>
<g font-size="1" fill="#939391">
<text x="211.8" y="73.7">R65</text>
<text x="211.8" y="83.3">R64</text>
</g>
</svg>
